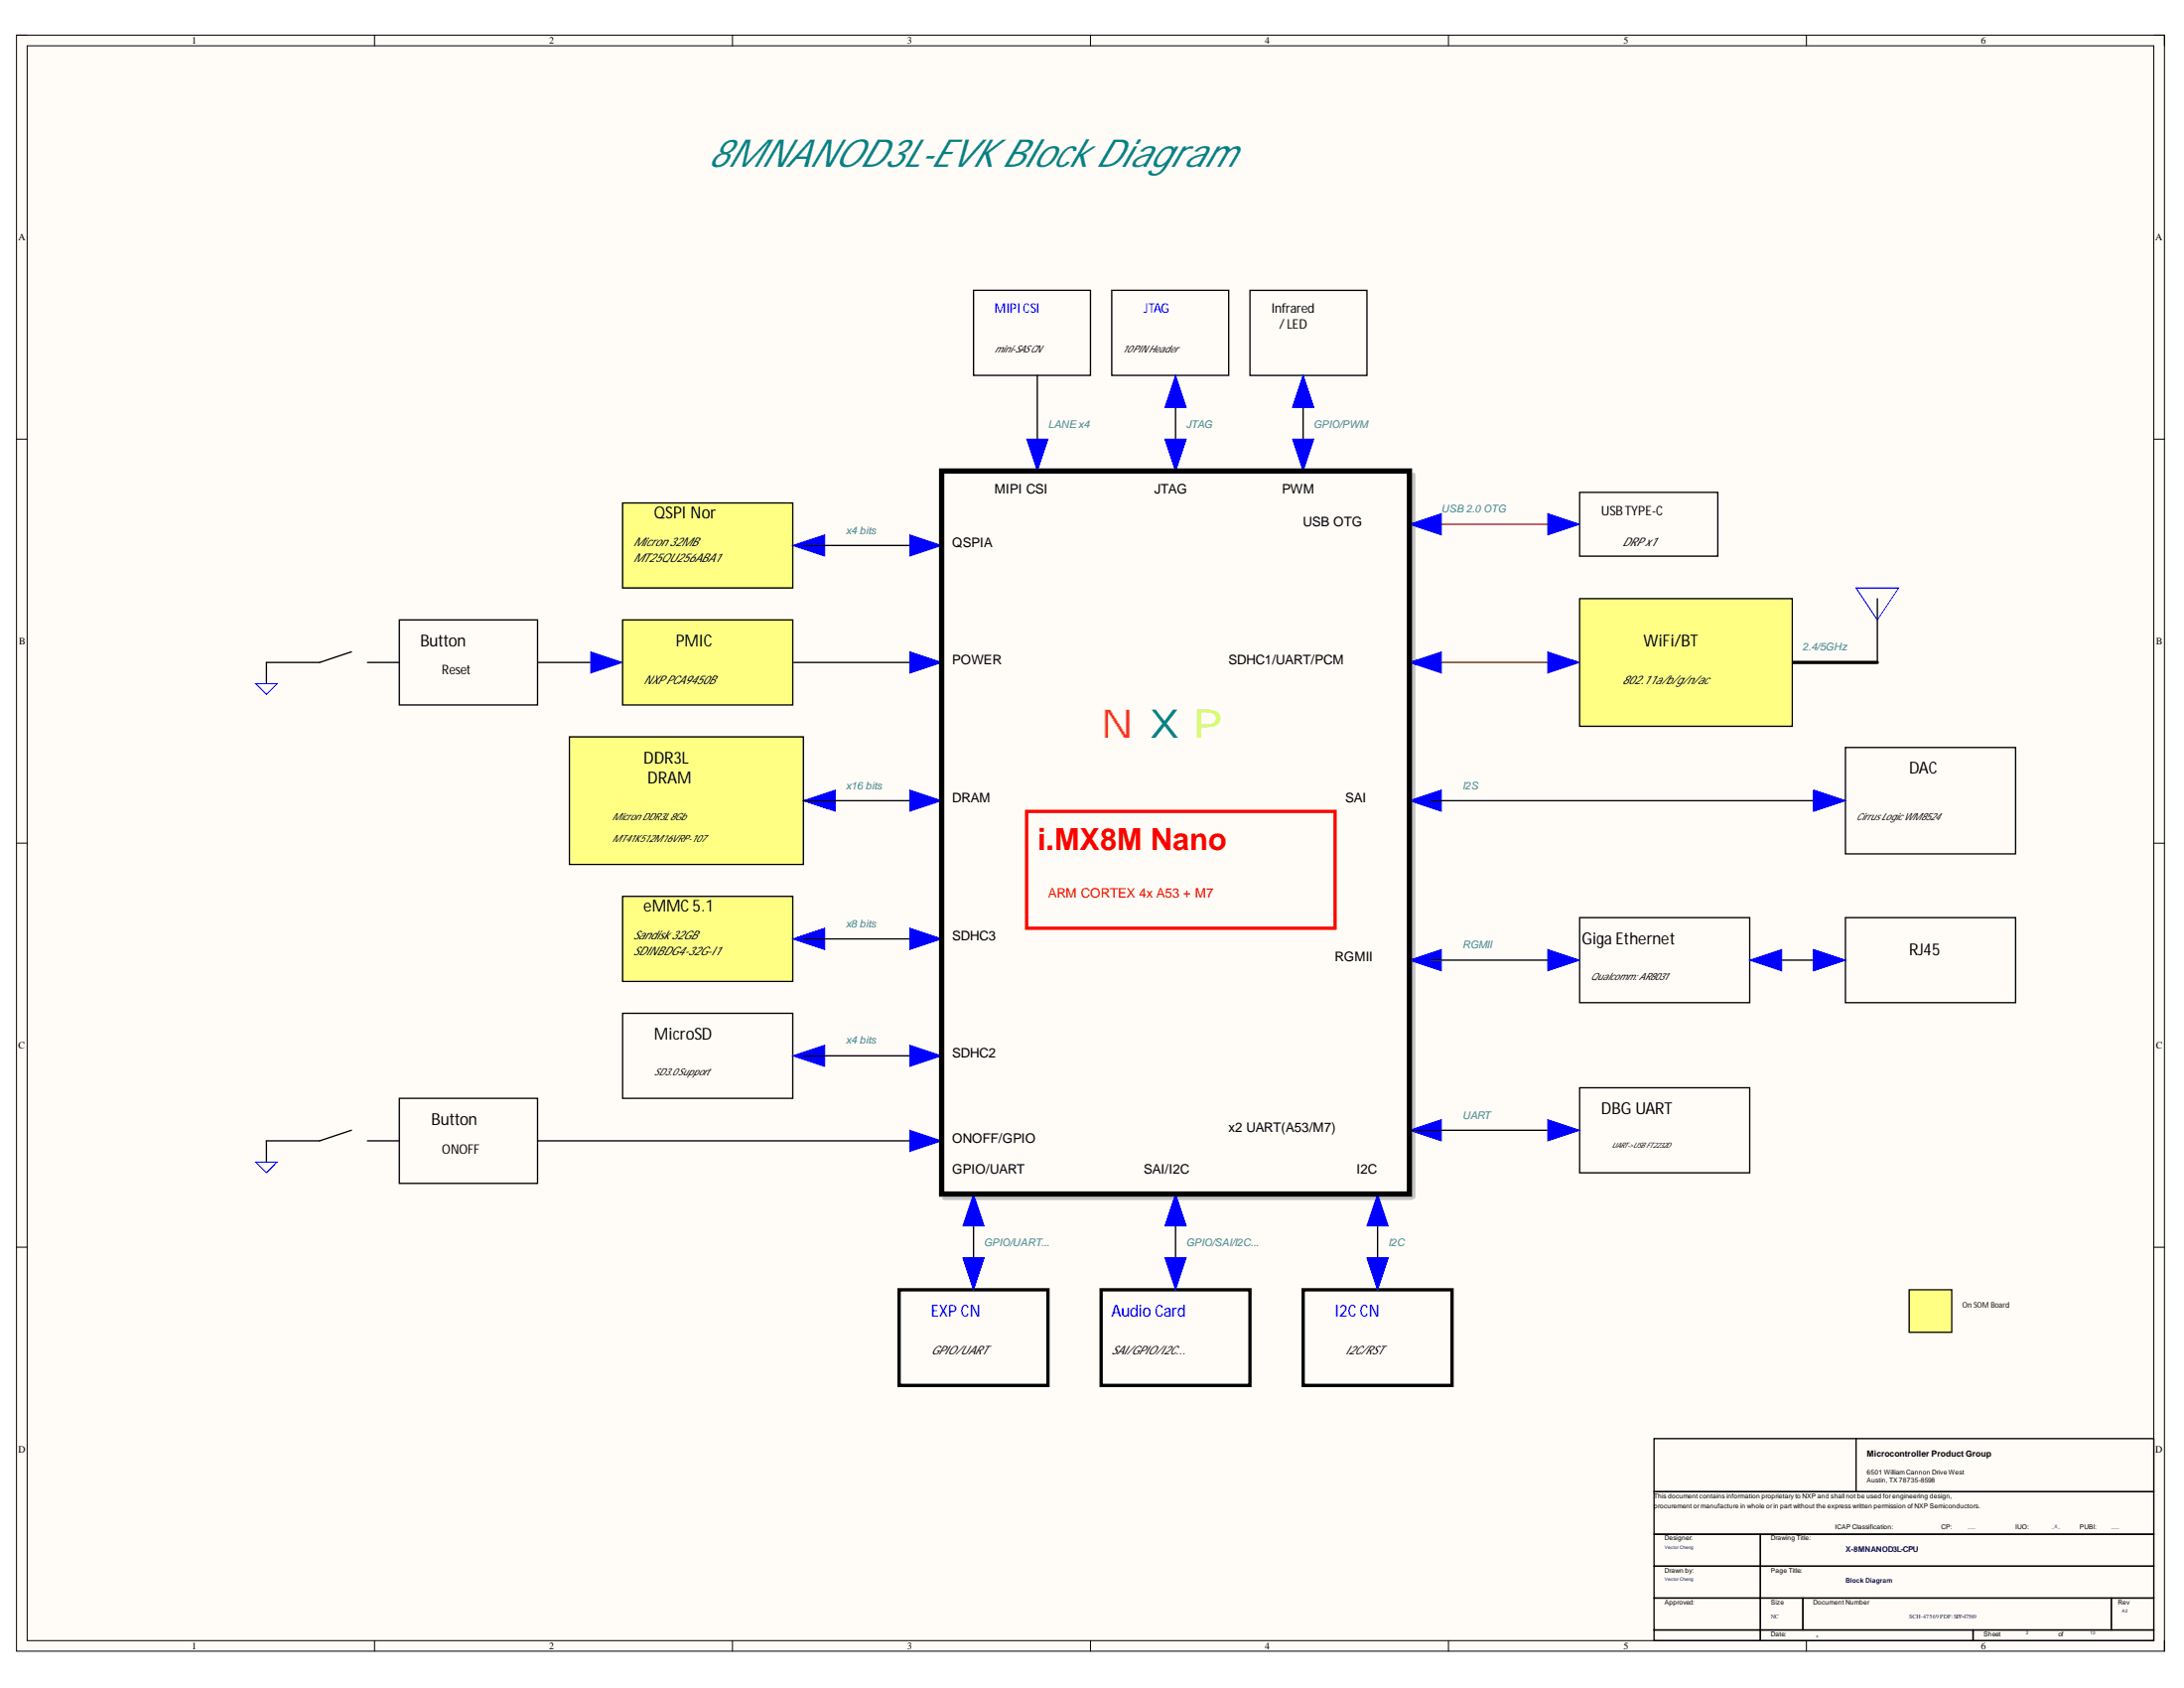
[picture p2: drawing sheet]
<svg xmlns="http://www.w3.org/2000/svg" width="279mm" height="216mm" viewBox="0 0 279 216" stroke-linecap="round" stroke-linejoin="round" font-family="sans-serif">
<path d="M2.1 4.5h274.8v206.7h-274.8z" fill-rule="evenodd" fill="#fffcf8"/>
<path d="M2.1 4.5h274.8v206.7h-274.8z" fill="none" stroke="#000" stroke-width=".13"/>
<path d="M3.5 5.9h272v203.9h-272z" fill-rule="evenodd" fill="#fffcf8"/>
<g fill="none" stroke="#000" stroke-width=".13">
<path d="M2.1 4.5h1.4M3.5 5.9h272v203.9h-272zM47.9 4.5v1.4M93.7 4.5v1.4M139.5 4.5v1.4M185.3 4.5v1.4M231.1 4.5v1.4M275.5 4.5h1.4v1.4M2.1 56.2h1.4M275.5 56.2h1.4M2.1 107.8h1.4M275.5 107.8h1.4"/>
<path d="M2.1 159.5h1.4M275.5 159.5h1.4M47.9 209.8v1.4M93.7 209.8v1.4M139.5 209.8v1.4M185.3 209.8v1.4M231.1 209.8v1.4M276.9 209.8v1.4"/>
</g>
<g fill="none" stroke="#000" stroke-width=".17">
<path d="M124.5 37.1h15v10.9h-15zM142.2 37.1h15v10.9h-15zM202.1 63h17.7v8.1h-17.7zM236.1 95.6h21.8v13.6h-21.8zM202.1 117.4h21.7v10.8h-21.7zM236.1 117.4h21.8v10.8h-21.8zM211.6 196.2h13.6v4.1h-13.6zM211.6 190.8h63.9v5.4h-63.9zM211.6 184h63.9v6.8h-63.9zM225.2 196.2h50.3v4.1h-50.3zM237.5 184v6.8M211.6 200.3h13.6v4.1h-13.6z"/>
<path d="M211.6 204.4h13.6v4.1h-13.6zM211.6 208.5h13.6v1.3h-13.6zM225.2 200.3h50.3v4.1h-50.3zM225.2 204.4h5.4v4.1h-5.4zM225.2 208.5h27.2v1.3h-27.2zM230.6 204.4h39.5v4.1h-39.5zM252.4 208.5h23.1v1.3h-23.1zM270.1 204.4h5.4v4.1h-5.4z"/>
</g>
<path d="M115 165h19.1v12.2h-19.1z" fill="none" stroke="#000" stroke-width=".42"/>
<path d="M79.7 114.6h21.7v10.9h-21.7z" fill-rule="evenodd" fill="#ffff84"/>
<path d="M79.7 114.6h21.7v10.9h-21.7z" fill="none" stroke="#ffff84" stroke-width=".17"/>
<path d="M140.9 165h19v12.2h-19z" fill="none" stroke="#000" stroke-width=".42"/>
<path d="M79.7 64.3h21.7v10.9h-21.7z" fill-rule="evenodd" fill="#ffff84"/>
<path d="M79.7 64.3h21.7v10.9h-21.7z" fill="none" stroke="#ffff84" stroke-width=".17"/>
<path d="M72.8 94.2h30v16.4h-30z" fill-rule="evenodd" fill="#ffff84"/>
<path d="M72.8 94.2h30v16.4h-30z" fill="none" stroke="#ffff84" stroke-width=".17"/>
<path d="M159.9 37.1h15v10.9h-15zM132.7 48v12.2M150.4 48v12.2M166.7 48v12.2M79.7 129.6h21.7v10.9h-21.7zM202.1 139.1h21.7v10.9h-21.7z" fill="none" stroke="#000" stroke-width=".17"/>
<path d="M166.7 165h19.1v12.2h-19.1z" fill="none" stroke="#000" stroke-width=".42"/>
<path d="M120.5 60.2h59.8v92.5h-59.8z" fill="none" stroke="#ff8200" stroke-width=".17"/>
<path d="M150.4 48l1.3 4.1h-2.7z" fill-rule="evenodd" fill="#00f"/>
<path d="M150.4 48l1.3 4.1h-2.7z" fill="none" stroke="#00f" stroke-width=".13"/>
<path d="M166.7 48l1.4 4.1h-2.7z" fill-rule="evenodd" fill="#00f"/>
<path d="M166.7 48l1.4 4.1h-2.7z" fill="none" stroke="#00f" stroke-width=".13"/>
<path d="M131.3 56.2h2.8l-1.4 4z" fill-rule="evenodd" fill="#00f"/>
<path d="M131.3 56.2h2.8l-1.4 4z" fill="none" stroke="#00f" stroke-width=".13"/>
<path d="M149 56.2h2.7l-1.3 4z" fill-rule="evenodd" fill="#00f"/>
<path d="M149 56.2h2.7l-1.3 4z" fill="none" stroke="#00f" stroke-width=".13"/>
<path d="M165.4 56.2h2.7l-1.4 4z" fill-rule="evenodd" fill="#00f"/>
<path d="M165.4 56.2h2.7l-1.4 4z" fill="none" stroke="#00f" stroke-width=".13"/>
<path d="M180.9 60.7v92.4" fill="none" stroke="#c6c3c6" stroke-width=".42"/>
<path d="M180.3 67.1h17.7" fill="none" stroke="#840000" stroke-width=".17"/>
<path d="M180.3 67.1l4.1-1.4v2.7z" fill-rule="evenodd" fill="#00f"/>
<path d="M180.3 67.1l4.1-1.4v2.7z" fill="none" stroke="#00f" stroke-width=".13"/>
<path d="M198 65.7l4.1 1.4-4.1 1.3z" fill-rule="evenodd" fill="#00f"/>
<path d="M198 65.7l4.1 1.4-4.1 1.3z" fill="none" stroke="#00f" stroke-width=".13"/>
<path d="M101.4 69.8l4.1-1.4v2.7z" fill-rule="evenodd" fill="#00f"/>
<path d="M101.4 69.8l4.1-1.4v2.7z" fill="none" stroke="#00f" stroke-width=".13"/>
<path d="M102.8 69.8h17.7" fill="none" stroke="#000" stroke-width=".17"/>
<path d="M116.4 68.4l4.1 1.4-4.1 1.3z" fill-rule="evenodd" fill="#00f"/>
<path d="M116.4 68.4l4.1 1.4-4.1 1.3zM237.5 75.2h5.4l-2.7 4.1z" fill="none" stroke="#00f" stroke-width=".13"/>
<path d="M131.3 103.8h39.5v14.9h-39.5z" fill="none" stroke="#f00" stroke-width=".42"/>
<path d="M240.2 76.6v8.1M45 83.4l-4.1 1.3h-6.8v2.7M47 84.7h4.1M68.8 84.7h10.9" fill="none" stroke="#000" stroke-width=".17"/>
<path d="M75.6 83.4l4.1 1.3-4.1 1.4z" fill-rule="evenodd" fill="#00f"/>
<path d="M75.6 83.4l4.1 1.3-4.1 1.4z" fill="none" stroke="#00f" stroke-width=".13"/>
<path d="M101.4 84.7h19.1" fill="none" stroke="#000" stroke-width=".17"/>
<path d="M116.4 83.4l4.1 1.3-4.1 1.4z" fill-rule="evenodd" fill="#00f"/>
<path d="M116.4 83.4l4.1 1.3-4.1 1.4z" fill="none" stroke="#00f" stroke-width=".13"/>
<path d="M180.3 84.7h17.7" fill="none" stroke="#840000" stroke-width=".17"/>
<path d="M180.3 84.7l4.1-1.3v2.7z" fill-rule="evenodd" fill="#00f"/>
<path d="M180.3 84.7l4.1-1.3v2.7z" fill="none" stroke="#00f" stroke-width=".13"/>
<path d="M198 83.4l4.1 1.3-4.1 1.4z" fill-rule="evenodd" fill="#00f"/>
<path d="M32.7 87.4h2.7l-1.3 1.4zM198 83.4l4.1 1.3-4.1 1.4z" fill="none" stroke="#00f" stroke-width=".13"/>
<path d="M229.3 84.7h10.9" fill="none" stroke="#000" stroke-width=".42"/>
<path d="M79.7 64.3h21.7v10.9h-21.7zM79.7 114.6h21.7v10.9h-21.7z" fill="none" stroke="#000" stroke-width=".17"/>
<path d="M102.8 102.4l4.1-1.4v2.8z" fill-rule="evenodd" fill="#00f"/>
<path d="M102.8 102.4l4.1-1.4v2.8z" fill="none" stroke="#00f" stroke-width=".13"/>
<path d="M102.8 102.4h17.7" fill="none" stroke="#000" stroke-width=".17"/>
<path d="M116.4 101l4.1 1.4-4.1 1.4z" fill-rule="evenodd" fill="#00f"/>
<path d="M116.4 101l4.1 1.4-4.1 1.4z" fill="none" stroke="#00f" stroke-width=".13"/>
<path d="M180.3 102.4l4.1-1.4v2.8z" fill-rule="evenodd" fill="#00f"/>
<path d="M180.3 102.4l4.1-1.4v2.8z" fill="none" stroke="#00f" stroke-width=".13"/>
<path d="M183 102.4h50.4" fill="none" stroke="#000" stroke-width=".17"/>
<path d="M232 101l4.1 1.4-4.1 1.4z" fill-rule="evenodd" fill="#00f"/>
<path d="M232 101l4.1 1.4-4.1 1.4z" fill="none" stroke="#00f" stroke-width=".13"/>
<path d="M101.4 120.1l4.1-1.4v2.7z" fill-rule="evenodd" fill="#00f"/>
<path d="M101.4 120.1l4.1-1.4v2.7z" fill="none" stroke="#00f" stroke-width=".13"/>
<path d="M102.8 120.1h17.7" fill="none" stroke="#000" stroke-width=".17"/>
<path d="M116.4 118.7l4.1 1.4-4.1 1.3z" fill-rule="evenodd" fill="#00f"/>
<path d="M116.4 118.7l4.1 1.4-4.1 1.3z" fill="none" stroke="#00f" stroke-width=".13"/>
<path d="M180.3 122.8l4.1-1.4v2.8z" fill-rule="evenodd" fill="#00f"/>
<path d="M180.3 122.8l4.1-1.4v2.8z" fill="none" stroke="#00f" stroke-width=".13"/>
<path d="M183 122.8h16.4" fill="none" stroke="#000" stroke-width=".17"/>
<path d="M198 121.4l4.1 1.4-4.1 1.4z" fill-rule="evenodd" fill="#00f"/>
<path d="M198 121.4l4.1 1.4-4.1 1.4z" fill="none" stroke="#00f" stroke-width=".13"/>
<path d="M223.8 122.8h9.6" fill="none" stroke="#000" stroke-width=".17"/>
<path d="M223.8 122.8l4.1-1.4v2.8z" fill-rule="evenodd" fill="#00f"/>
<path d="M223.8 122.8l4.1-1.4v2.8z" fill="none" stroke="#00f" stroke-width=".13"/>
<path d="M232 121.4l4.1 1.4-4.1 1.4z" fill-rule="evenodd" fill="#00f"/>
<path d="M232 121.4l4.1 1.4-4.1 1.4z" fill="none" stroke="#00f" stroke-width=".13"/>
<path d="M101.4 135l4.1-1.3v2.7z" fill-rule="evenodd" fill="#00f"/>
<path d="M101.4 135l4.1-1.3v2.7z" fill="none" stroke="#00f" stroke-width=".13"/>
<path d="M102.8 135h17.7" fill="none" stroke="#000" stroke-width=".17"/>
<path d="M116.4 133.7l4.1 1.3-4.1 1.4z" fill-rule="evenodd" fill="#00f"/>
<path d="M116.4 133.7l4.1 1.3-4.1 1.4z" fill="none" stroke="#00f" stroke-width=".13"/>
<path d="M45 144.6l-4.1 1.3" fill="none" stroke="#000" stroke-width=".17"/>
<path d="M180.3 144.6l4.1-1.4v2.7z" fill-rule="evenodd" fill="#00f"/>
<path d="M180.3 144.6l4.1-1.4v2.7z" fill="none" stroke="#00f" stroke-width=".13"/>
<path d="M180.3 144.6h17.7" fill="none" stroke="#000" stroke-width=".17"/>
<path d="M198 143.2l4.1 1.4-4.1 1.3z" fill-rule="evenodd" fill="#00f"/>
<path d="M198 143.2l4.1 1.4-4.1 1.3z" fill="none" stroke="#00f" stroke-width=".13"/>
<path d="M40.9 145.9h-6.8v2.7M47 145.9h4.1M68.8 145.9h50.3" fill="none" stroke="#000" stroke-width=".17"/>
<path d="M116.4 144.6l4.1 1.3-4.1 1.4z" fill-rule="evenodd" fill="#00f"/>
<path d="M32.7 148.6h2.7l-1.3 1.4zM116.4 144.6l4.1 1.3-4.1 1.4z" fill="none" stroke="#00f" stroke-width=".13"/>
<path d="M120.7 153.3h59.9" fill="none" stroke="#c6c3c6" stroke-width=".42"/>
<path d="M124.5 152.7v12.3M150.4 152.7v12.3M176.2 152.7v12.3" fill="none" stroke="#000" stroke-width=".17"/>
<path d="M124.5 152.7l1.4 4.1h-2.7z" fill-rule="evenodd" fill="#00f"/>
<path d="M124.5 152.7l1.4 4.1h-2.7z" fill="none" stroke="#00f" stroke-width=".13"/>
<path d="M150.4 152.7l1.3 4.1h-2.7z" fill-rule="evenodd" fill="#00f"/>
<path d="M150.4 152.7l1.3 4.1h-2.7z" fill="none" stroke="#00f" stroke-width=".13"/>
<path d="M176.2 152.7l1.4 4.1h-2.7z" fill-rule="evenodd" fill="#00f"/>
<path d="M176.2 152.7l1.4 4.1h-2.7z" fill="none" stroke="#00f" stroke-width=".13"/>
<path d="M123.2 160.9h2.7l-1.4 4.1z" fill-rule="evenodd" fill="#00f"/>
<path d="M123.2 160.9h2.7l-1.4 4.1z" fill="none" stroke="#00f" stroke-width=".13"/>
<path d="M149 160.9h2.7l-1.3 4.1z" fill-rule="evenodd" fill="#00f"/>
<path d="M149 160.9h2.7l-1.3 4.1z" fill="none" stroke="#00f" stroke-width=".13"/>
<path d="M174.9 160.9h2.7l-1.4 4.1z" fill-rule="evenodd" fill="#00f"/>
<path d="M174.9 160.9h2.7l-1.4 4.1z" fill="none" stroke="#00f" stroke-width=".13"/>
<path d="M120.5 60.2h59.8v92.5h-59.8z" fill="none" stroke="#000" stroke-width=".68"/>
<path d="M244.2 165h5.5v5.4h-5.5z" fill-rule="evenodd" fill="#ffff84"/>
<path d="M244.2 165h5.5v5.4h-5.5z" fill="none" stroke="#ffff84" stroke-width=".17"/>
<path d="M51.1 79.3h17.7v10.9h-17.7zM72.8 94.2h30v16.4h-30zM51.1 140.5h17.7v10.9h-17.7zM244.2 165h5.5v5.4h-5.5z" fill="none" stroke="#000" stroke-width=".17"/>
<path d="M79.7 79.3h21.7v10.9h-21.7z" fill-rule="evenodd" fill="#ffff84"/>
<path d="M79.7 79.3h21.7v10.9h-21.7z" fill="none" stroke="#ffff84" stroke-width=".17"/>
<path d="M79.7 79.3h21.7v10.9h-21.7z" fill="none" stroke="#000" stroke-width=".17"/>
<path d="M202.1 76.6h27.2v16.3h-27.2z" fill-rule="evenodd" fill="#ffff84"/>
<path d="M202.1 76.6h27.2v16.3h-27.2z" fill="none" stroke="#ffff84" stroke-width=".17"/>
<path d="M202.1 76.6h27.2v16.3h-27.2z" fill="none" stroke="#000" stroke-width=".17"/>
<text font-size="5.1" fill="#ff8200" x="140.8" y="94.4">N X P</text>
<text font-size="4.9" fill="#008284" x="90.5" y="21.4">8MNANOD3L-EVKBlockDiagram</text>
<text font-size="3.9" fill="#f00" x="132.7" y="108.7">i.MX8M Nano</text>
<g font-size="2.1">
<text x="83.7" y="66.3">QSPI Nor</text>
<text x="53.8" y="82.7">Button</text>
<text x="86.5" y="82.7">PMIC</text>
<text x="210.2" y="82.7">WiFi/BT</text>
<text x="82.3" y="97.6">DDR3L</text>
<text x="82.8" y="100.2">DRAM</text>
<text x="244.2" y="99">DAC</text>
<text x="82.3" y="116.6">eMMC5.1</text>
<text x="202.4" y="120.8">GigaEthernet</text>
<text x="244.2" y="122.1">RJ45</text>
<text x="83.7" y="133">MicroSD</text>
<text x="55.2" y="143.8">Button</text>
<text x="204.8" y="142.5">DBGUART</text>
</g>
<g font-size="2.1" fill="#00f">
<text x="119.1" y="168.3">EXPCN</text>
<text x="142.2" y="168.3">AudioCard</text>
<text x="170.8" y="168.3">I2CCN</text>
</g>
<g font-size="1.7" fill="#00f">
<text x="127.2" y="40.1">MIPI CSI</text>
<text x="146.3" y="40.1">JTAG</text>
</g>
<g font-size="1.7">
<text x="162.6" y="40.1">Infrared</text>
<text x="163.7" y="42.1">/LED</text>
<text x="127.2" y="63.1">MIPI CSI</text>
<text x="147.7" y="63.1">JTAG</text>
<text x="164" y="63.1">PWM</text>
<text x="204.8" y="65.9">USBTYPE-C</text>
<text x="121.8" y="70">QSPIA</text>
<text x="166.7" y="67.3">USB OTG</text>
<text x="56.6" y="86.3">Reset</text>
<text x="121.8" y="84.9">POWER</text>
<text x="157.2" y="84.9">SDHC1/UART/PCM</text>
<text x="121.8" y="102.6">DRAM</text>
<text x="172.1" y="102.6">SAI</text>
<text x="121.8" y="120.3">SDHC3</text>
<text x="170.8" y="123">RGMII</text>
<text x="121.8" y="135.2">SDHC2</text>
<text x="56.6" y="147.6">ONOFF</text>
<text x="121.8" y="146.1">ONOFF/GPIO</text>
<text x="157.2" y="144.8">x2 UART(A53/M7)</text>
<text x="121.8" y="150.2">GPIO/UART</text>
<text x="146.3" y="150.2">SAI/I2C</text>
<text x="173.6" y="150.2">I2C</text>
</g>
<text font-size="1.7" fill="#f00" x="134.1" y="114.9">ARM CORTEX 4x A53 + M7</text>
<g font-size="1.5">
<text x="81" y="69.9">Micron32MB</text>
<text x="81" y="71.8">MT25QU256ABA1</text>
<text x="207.5" y="69.9">DRPx1</text>
<text x="82.3" y="87.6">NXPPCA9450B</text>
<text x="207.5" y="87.6">802.11a/b/g/n/ac</text>
<text x="81" y="120.2">Sandisk32GB</text>
<text x="81" y="122.1">SDINBDG4-32G-I1</text>
<text x="119.1" y="173.2">GPIO/UART</text>
<text x="142.2" y="173.2">SAI/GPIO/I2C...</text>
<text x="172.1" y="173.2">I2C/RST</text>
</g>
<g font-size="1.4" fill="#428284">
<text x="134.1" y="54.7">LANEx4</text>
<text x="151.7" y="54.7">JTAG</text>
<text x="168.1" y="54.7">GPIO/PWM</text>
<text x="184.4" y="65.6">USB 2.0 OTG</text>
<text x="108.2" y="68.3">x4 bits</text>
<text x="230.6" y="83.2">2.4/5GHz</text>
<text x="108.2" y="100.9">x16 bits</text>
<text x="187.1" y="100.9">I2S</text>
<text x="108.2" y="118.6">x8 bits</text>
<text x="187.1" y="121.3">RGMII</text>
<text x="108.2" y="133.5">x4 bits</text>
<text x="187.1" y="143.1">UART</text>
<text x="125.9" y="159.4">GPIO/UART...</text>
<text x="151.7" y="159.4">GPIO/SAI/I2C...</text>
<text x="177.6" y="159.4">I2C</text>
</g>
<g font-size="1.3">
<text x="24.5" y="5.6">1</text>
<text x="70.2" y="5.6">2</text>
<text x="116.1" y="5.6">3</text>
<text x="161.8" y="5.6">4</text>
<text x="207.7" y="5.6">5</text>
<text x="253.4" y="5.6">6</text>
<text x="2.4" y="30.8">A</text>
<text x="275.8" y="30.8">A</text>
<text x="127.2" y="45.1">mini-SASCN</text>
<text x="143.5" y="45.1">10PINHeader</text>
<text x="2.5" y="82.4">B</text>
<text x="275.8" y="82.4">B</text>
<text x="78.3" y="105">MicronDDR3L8Gb</text>
<text x="78.3" y="107.7">MT41K512M16VRP-107</text>
<text x="237.5" y="105">CirrusLogicWM8524</text>
<text x="203.5" y="125.3">Qualcomm: AR8031</text>
<text x="2.4" y="134.1">C</text>
<text x="83.7" y="137.6">SD3.0Support</text>
<text x="275.8" y="134.1">C</text>
<text x="2.4" y="185.8">D</text>
<text x="275.8" y="185.8">D</text>
<text x="24.5" y="210.9">1</text>
<text x="70.2" y="210.9">2</text>
<text x="116.1" y="210.9">3</text>
<text x="161.8" y="210.9">4</text>
<text x="207.7" y="210.9">5</text>
<text x="253.4" y="210.9">6</text>
</g>
<text font-size="1.1" x="238.8" y="186.3">Microcontroller Product Group</text>
<text font-size="1" x="251.1" y="167.2">OnSOMBoard</text>
<text font-size="1" fill="#000080" x="236.1" y="198.5">X-8MNANOD3L-CPU</text>
<text font-size=".9" x="206.2" y="146.8">UART-&gt;USBFT2232D</text>
<g font-size=".8">
<text x="211.6" y="191.6">This document contains information proprietary to NXP and shall not be used forengineering design,</text>
<text x="238.8" y="188.5">6501 WilliamCannon Drive West</text>
<text x="238.8" y="189.6">Austin, TX 78735-8598</text>
<text x="211.6" y="192.9">procurement ormanufacture in whole orin part without the express written permission of NXP Semiconductors.</text>
<text x="212.9" y="197">Designer:</text>
<text x="226.6" y="197">Drawing Title:</text>
<text x="234.8" y="195.6">ICAP Classification:</text>
<text x="248.4" y="195.6">CP:</text>
<text x="257.8" y="195.6">IUO:</text>
<text x="266" y="195.6">PUBI:</text>
<text x="212.9" y="201.1">Drawn by:</text>
<text x="226.6" y="201.1">Page Title:</text>
<text x="212.9" y="205.2">Approved:</text>
<text x="226.6" y="205.2">Size</text>
<text x="226.6" y="209.2">Date:</text>
<text x="232" y="205.2">Document Number</text>
<text x="253.8" y="209.2">Sheet</text>
<text x="263.3" y="209.2">of</text>
<text x="270.9" y="205.2">Rev</text>
</g>
<g font-size=".8" fill="#000080">
<text x="236.1" y="202.5">Block Diagram</text>
<text x="226.6" y="207">NC</text>
<text x="232.3" y="209.7">*</text>
<text x="244.2" y="207">SCH-47569PDF:SPF-47569</text>
</g>
<g font-size=".6" fill="#000080">
<text x="251.7" y="195.5">___</text>
<text x="262.5" y="195.5">_X_</text>
<text x="270.1" y="195.5">___</text>
<text x="212.9" y="202.2">Vector Cheng</text>
<text x="212.9" y="198.2">Vector Cheng</text>
<text x="259.2" y="209">2</text>
<text x="267.4" y="209">13</text>
<text x="271.4" y="206.3">A2</text>
</g>
</svg>
